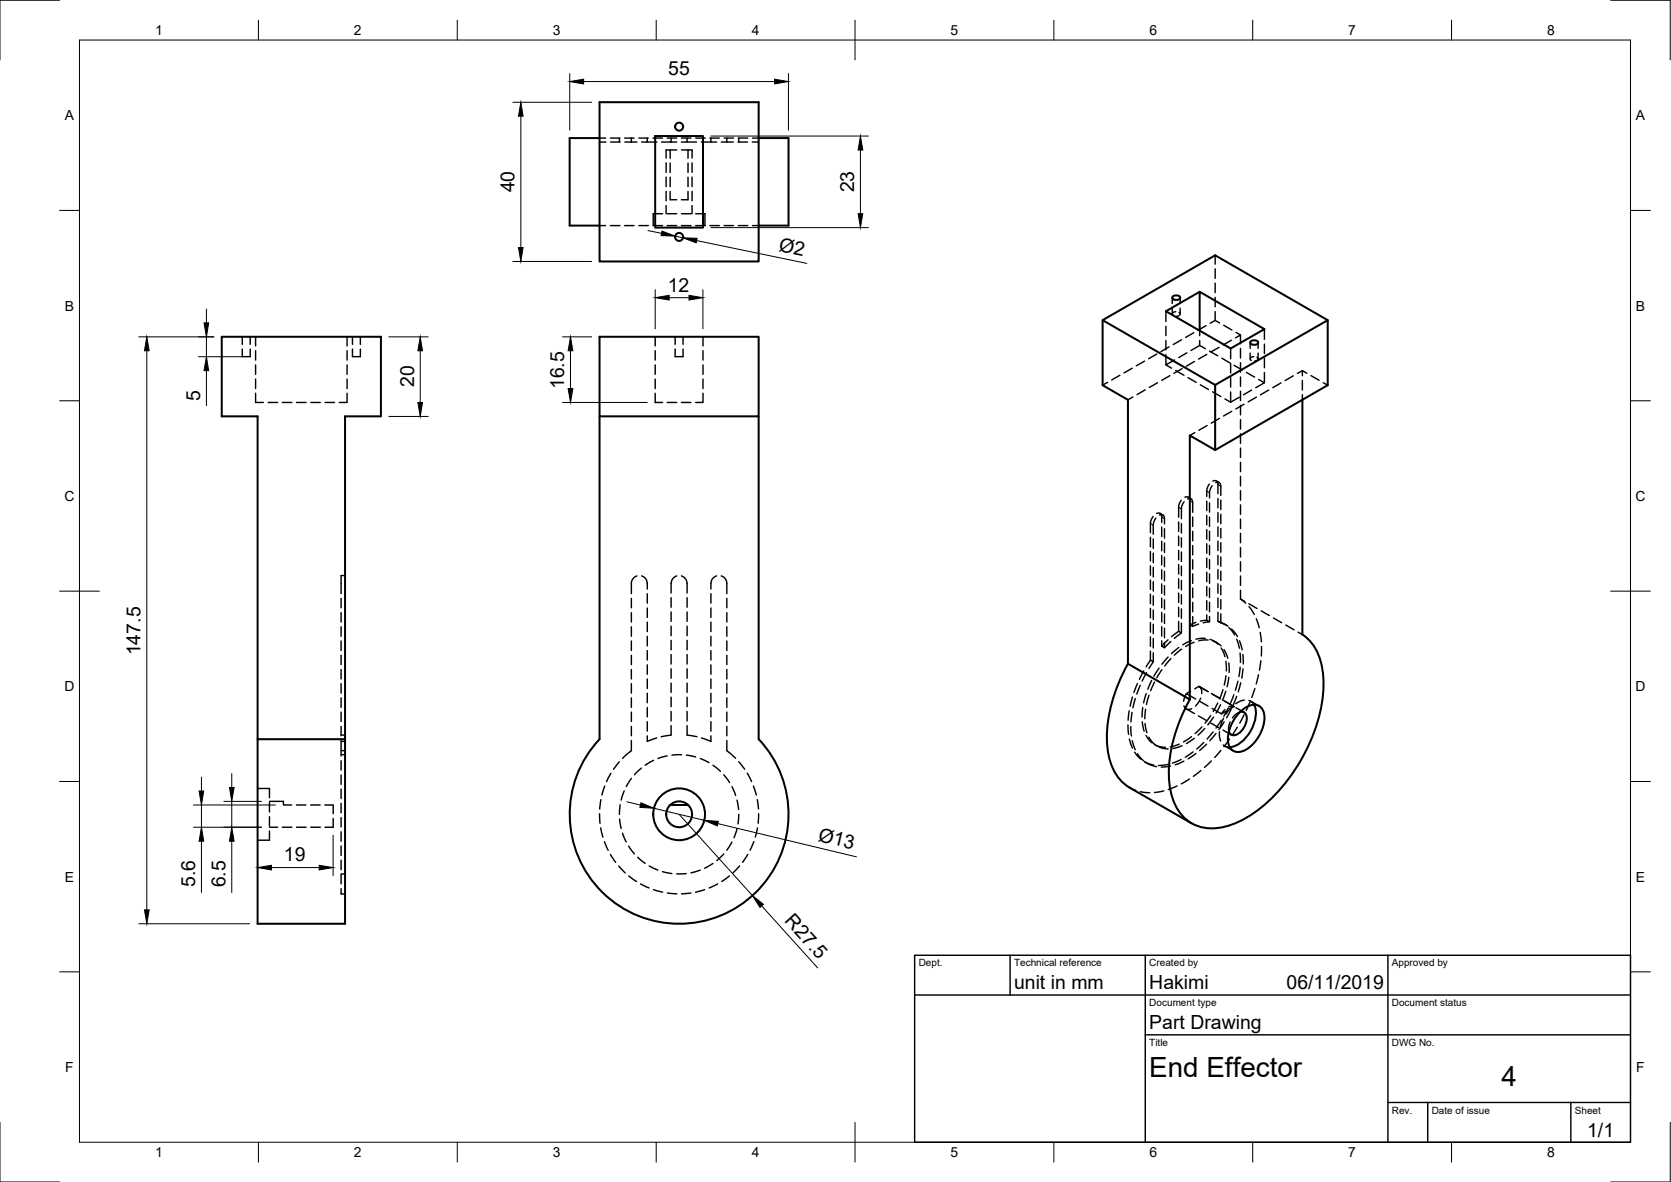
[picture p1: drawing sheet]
<svg xmlns="http://www.w3.org/2000/svg" width="420mm" height="297mm" viewBox="0 0 420 297" stroke-linecap="round" stroke-linejoin="round" font-family="sans-serif">
<!-- layer: Hidden -->
<g fill="none" stroke="#000" stroke-width=".36">
<path d="M150.7 35.7h1.7M150.7 34.7h1.6M153.5 34.7h2.4M153.5 35.7h2.4M155.7 34.7v1M157.1 34.7h2.3M157.1 35.7h1.6M158.7 35.7h1.4M158.7 34.7v1M160.6 34.7h2.4M162.8 34.7v1h-1.5M162.8 35.7h2.4"/>
<path d="M164.2 34.7h2.4M166.3 35.7h2.4M167.8 34.7h2.4M168.5 37.7h-1v2M168.7 35.7h1.5M168.7 34.7v1M170.2 37.7h-1.7v2.1M171.3 34.7h2.4M171.3 37.7h1.7M172.8 34.7v1h-1.5M172.8 35.7h2.4M174 39.7v-2h-1v2.1"/>
<path d="M174.9 34.7h2.4M176.3 35.7h2.5M178.5 34.7h2.4M178.8 35.7h1.4M178.8 34.7v1M182.1 34.7h2.3M182.8 34.7v1h-1.4M182.8 35.7h1.6M185.6 35.7h2.4M185.6 34.7h2.4M185.8 34.7v1M189.1 35.7h1.7"/>
<path d="M189.2 34.7h1.6M150.7 56.7h1.6M153.5 56.7h2.4M157.1 56.7h2.3M160.6 56.7h2.4M164.2 56.7h2.4M166.6 53.7h-2.3v3M167.5 40.9v2.4M167.5 44.5v2.4M167.5 48.1v2.4M167.5 51.7v2M167.8 53.7h2.4"/>
<path d="M167.8 56.7h2.4M168.5 48.1v2.1h1.7M168.5 41v2.4M168.5 44.5v2.4M171.3 53.7h2.4M171.3 56.7h2.4M173 48.1v2.1h-1.7M173 41v2.4M173 44.5v2.4M174 40.9v2.4M174 44.5v2.4M174 48.1v2.4"/>
<path d="M174 51.7v2M174.9 53.7h2.3v3M174.9 56.7h2.4M178.5 56.7h2.4M182.1 56.7h2.3M185.6 56.7h2.4M189.2 56.7h1.6M293.2 78.2v2.6M294.7 74.8v1.5M294.7 77.5v1.4M295.6 78.3a.61 .61 0 0 0-.7 .2 .61 .61 0 0 0 0 .7l.1 .1M296.5 78.5a.56 .56 0 0 1 .1 .7 .56 .56 0 0 1-.7 .3h-.1"/>
<path d="M296.7 74.8v1.5M296.7 77.5v1.4M305.5 64.2v2.2M305.5 67.6v2.4M305.5 71.1v2.4M305.5 74.7v2.4M305.5 78.3v2.2M60.9 87.7v1.9h2v-1.9M60.9 84.6v1.9M62.9 84.6v1.9M64.3 98.8v2.3h1.9M64.3 84.6v2.3"/>
<path d="M64.3 88.1v2.4M64.3 91.7v2.4M64.3 95.3v2.3M87.3 98.8v2.3h-2M87.3 84.6v2.3M87.3 88.1v2.4M87.3 91.7v2.4M87.3 95.3v2.3M88.6 87.7v1.9h2v-1.9M88.6 84.6v1.9M90.6 84.6v1.9M164.7 98.8v2.3h1.9"/>
<path d="M164.7 84.6v2.3M164.7 88.1v2.4M164.7 91.7v2.4M164.7 95.3v2.3M169.8 87.7v1.9h1.9v-1.9M169.8 84.6v1.9M171.7 84.6v1.9M176.8 98.8v2.3h-1.9M176.8 84.6v2.3M176.8 88.1v2.4M176.8 91.7v2.4M176.8 95.3v2.3"/>
<path d="M278.5 96.1l-1.3 .7M281.6 94.3l-2.1 1.2M284.7 92.5l-2.1 1.2M284.9 99.8l-1.3 .7M287.8 90.7l-2.1 1.2M288 98l-2.1 1.2M290.9 89l-2.1 1.2M291 96.2l-2 1.2M293.2 89.1v2.6l2.1-1.2M293.2 82v2.4M293.2 85.6v2.3M293.2 91.7l1.4 .8"/>
<path d="M294 87.2l-2.1 1.2M294.2 94.4l-2.1 1.2M295.6 93.1l2.1 1.2M297.1 85.4l-2.1 1.2M297.2 92.6l-2 1.2M298.4 88.7l-2 1.2M298.7 94.9l2.1 1.2M300.2 83.6l-2.1 1.2M300.3 90.8l-2 1.2M301.6 85.6v1.2l1.5 .8M301.6 83.1v1.3M301.6 86.8l-2.1 1.3"/>
<path d="M301.8 96.7l2.1 1.2M303.3 81.8l-2.1 1.2M303.4 89.1l-2 1.1M304.1 88.2l2.1 1.2M304.9 98.5l2.1 1.2M305.5 80.5l-1.2 .7M305.5 80.5l1.2 .7M306.5 87.3l-2 1.2M307.2 90l2.1 1.2M307.7 81.8l2.1 1.1M309.4 87.6v2.6M309.4 91.3v2.4"/>
<path d="M309.4 94.9v2.4M309.4 98.5v2.6M309.6 85.5l-2 1.2M310.3 91.8l2.1 1.2M310.7 84.9l1.2-.7v2.2M310.8 83.5l1.1 .7M311.6 99.8l-2.2 1.3M311.9 87.6v2.4M311.9 91.2v2.3M311.9 94.7v2.4M311.9 98.3v2.4M313.4 93.6l2.1 1.2"/>
<path d="M314.3 86.1v1.5M314.3 88.7v1.5M314.7 98l-2 1.2M315.2 89.6a.59 .59 0 0 0-.7 .2 .59 .59 0 0 0 .1 .8M315.9 99.8l-2.1 1.2M316 89.8a.51 .51 0 0 1 .3 .6 .51 .51 0 0 1-.6 .3h-.3M316.3 86.1v1.5M316.3 88.7v1.5M316.5 95.4l1.4 .8M317.9 93.6v2.6l-2.2 1.2M317.9 82.7v2.6M317.9 86.5v2.3"/>
<path d="M317.9 90v2.4M319 98l-2.1 1.2M322.1 96.2l-2.1 1.2M325.2 94.5l-2.1 1.1M327.5 93.1l-1.3 .8M327.5 93.1l1.1 .7M327.5 93.1v1.3M327.5 95.6v2.4M327.5 99.2v1.3M329.6 94.4l2.1 1.2M332.7 96.2l1.1 .6M67.4 101.1h2.4"/>
<path d="M71 101.1h2.4M74.6 101.1h2.4M78.1 101.1h2.4M81.7 101.1h2.4M167.8 101.1h2.4M171.3 101.1h2.4M300.4 108.7l-1.2 .7M303.5 106.9l-2 1.2M306.6 105.1l-2.1 1.2M308 100.3l1.4 .8M309.7 103.4l-2.1 1.1M311.9 101.9v2.4"/>
<path d="M311.9 105.4v2.4M311.9 109v2.4M311.9 112.6v2.4M311.9 116.2v2.3M311.9 119.7v2.4M312.8 101.6l-2.1 1.2M289.3 135v2.4M289.3 138.6v2.4M289.9 129.8l-.6 1.4v2.6M290 135.5v2.3M290 139v2.4M290.6 130.2l-.6 1.4v2.6"/>
<path d="M290.8 129a.84 .84 0 0 1 1 .1 .84 .84 0 0 1 .3 .8v1.4M291.5 129.4a.83 .83 0 0 1 1 .1 .83 .83 0 0 1 .3 .8v1.4M291.7 129l.7 .4M292.1 132.4v2.4M292.1 136v2.4M292.1 139.6v2.4M292.8 132.9v2.3M292.8 136.4v2.4M296.4 131.2v2.3M296.4 134.7v2.4M296.4 138.3v2.4M297 125.7l-.6 1.5v2.8"/>
<path d="M297.1 131.6v2.3M297.1 135.1v2.4M297.1 138.7v2.4M297.7 126.1l-.6 1.5v2.8M297.9 125a.84 .84 0 0 1 .9 0 .84 .84 0 0 1 .4 .9M298.6 125.4a.84 .84 0 0 1 .9 0 .84 .84 0 0 1 .4 .9v2.4M298.8 124.9l.7 .5M299.9 129.9v2.4M299.9 133.5v2.4M299.9 137.1v2.4M303.4 125.9v2.4M303.4 129.5v2.4"/>
<path d="M303.4 133.1v2.4M303.4 136.7v2.3M304.1 121.7l-.6 1.1-.1 1.9M304.1 126.4v2.3M304.1 129.9v2.4M304.1 133.5v2.4M304.1 137.1v2.4M304.8 122.1l-.7 1.4v1.6M305 120.9a.83 .83 0 0 1 .9 0 .83 .83 0 0 1 .3 .9v2.3M305.7 121.3a.86 .86 0 0 1 .9 0 .86 .86 0 0 1 .4 .9v2.3M305.8 120.9l.7 .4M306.2 125.3v2.3"/>
<path d="M306.2 128.8v2.4M306.2 132.4v2.4M306.2 136v2.4M306.2 139.6v2.3M307 125.7v2.3M307 129.3v2.3M307 132.8v2.4M307 136.4v2.4M307 140v2.3M311.9 123.3v2.4M311.9 126.9v2.4M311.9 130.5v2.3"/>
<path d="M311.9 134v2.4M311.9 137.6v2.4M85.8 150.4v2.3M85.8 154v2.3M85.8 157.5v2.4M86.8 144.6h-1v4.6M158.7 150.4v2.3M158.7 154v2.3M158.7 157.5v2.4M160.1 144.7l-.8 .6-.4 .6-.2 3.3M161.3 144.7l1.2 .9a3.7 3.7 0 0 1 .3 2.4M162.8 149.2v2.4"/>
<path d="M162.8 152.8v2.4M162.8 156.3v2.4M162.8 159.9v2.4M168.7 150.2v2.4M168.7 153.8v2.4M168.7 157.4v2.3M170.2 144.7l-.9 .6-.4 .6-.2 3.1M171.3 144.7l.9 .6 .4 .6 .2 3.1M172.8 150.2v2.4M172.8 153.8v2.4M172.8 157.4v2.3M178.8 149.2v2.4"/>
<path d="M178.8 152.8v2.4M178.8 156.3v2.4M178.8 159.9v2.4M180.2 144.7l-1.2 .9a3.7 3.7 0 0 0-.2 2.4M181.3 144.7l.7 .3 .6 .9 .2 3.3M182.8 150.4v2.3M182.8 154v2.3M182.8 157.5v2.4M289.3 142.2v2.4M289.3 145.8v2.3M289.3 149.3v2.4M289.3 152.9v2.4"/>
<path d="M289.3 156.5v2.4M290 142.6v2.4M290 146.2v2.3M290 149.7v2.4M290 153.3v2.4M290 156.9v2.4M292.1 143.2v2.3M292.1 146.7v2.4M292.1 150.3v2.4M292.1 153.9v2.4M292.1 157.5v2.3M292.8 140v2.4"/>
<path d="M292.8 143.6v2.4M292.8 147.2v2.3M292.8 150.7v2.4M292.8 154.3v2.4M292.8 157.9v2.4M296.4 158.7l-1.8 1.3M296.4 158.7l.7 .4-1.8 1.3M296.4 141.9v2.4M296.4 145.4v2.4M296.4 149v2.4M296.4 152.6v2.4M296.4 156.2v2.5"/>
<path d="M297.1 142.3v2.4M297.1 145.8v2.4M297.1 149.4v2.4M297.1 153v2.4M297.1 156.6v2.5M299.9 154.9v2.5l-.7-.4 1.5-.6M299.9 140.7v2.3M299.9 144.2v2.4M299.9 147.8v2.4M299.9 151.4v2.3M301.4 156.8l-1.5 .6M303.4 155.9l-1.6 .2"/>
<path d="M303.4 155.9l.7 .4-1.6 .2M303.4 140.2v2.4M303.4 143.8v2.4M303.4 147.4v2.4M303.4 150.9v2.4M303.4 154.5v1.4M304.1 140.6v2.4M304.1 144.2v2.4M304.1 147.8v2.4M304.1 151.3v2.4M304.1 154.9v1.4M306.2 156.1l1.8 .9"/>
<path d="M306.2 143.1v2.4M306.2 146.7v2.4M306.2 150.3v2.4M306.2 153.8v2.3M307 154.2v2.3l-.8-.4M307 156.5l1.8 .9M307 143.5v2.4M307 147.1v2.4M307 150.7v2.4M307.7 156.8l.8 .4M309 157.7l1.4 1.9M309.7 158.1l1.4 1.9"/>
<path d="M311.9 150.5l1.3 1.1M311.9 141.2v2.4M311.9 144.7v2.4M311.9 148.3v2.2M311.9 150.5l1.1 .6M314 151.7l2.1 1.2M314 152.4l1.4 2M315.9 155.5l.7 2.3M316.9 158.9l.3 2.4M317.1 153.5l2.1 1.2M320.2 155.3l2.1 1.2M323.3 157.1l2.1 1.2"/>
<path d="M326.4 158.9l1.1 .6M85.8 161.1v2.4M85.8 164.7v2.3M85.8 168.2v2.4M85.8 171.8v2.4M85.8 175.4v2.4M85.8 179v2.3M158.7 161.1v2.4M158.7 164.7v2.3M158.7 168.2v2.4M158.7 171.8v2.4M158.7 175.4v2.4"/>
<path d="M158.7 179v2.3M162.8 163.5v2.4M162.8 167.1v2.3M162.8 170.6v2.4M162.8 174.2v2.4M162.8 177.8v2.4M168.7 160.9v2.4M168.7 164.5v2.4M168.7 168.1v2.3M168.7 171.6v2.4M168.7 175.2v2.4M168.7 178.8v2.4"/>
<path d="M172.8 160.9v2.4M172.8 164.5v2.4M172.8 168.1v2.3M172.8 171.6v2.4M172.8 175.2v2.4M172.8 178.8v2.4M178.8 163.5v2.4M178.8 167.1v2.3M178.8 170.6v2.4M178.8 174.2v2.4M178.8 177.8v2.4M182.8 161.1v2.4"/>
<path d="M182.8 164.7v2.3M182.8 168.2v2.4M182.8 171.8v2.4M182.8 175.4v2.4M182.8 179v2.3M283.9 178.6l-.2 2.4M284.6 179l-.2 2.4M284.8 175.2l-.7 2.3M285.5 175.6l-.6 2.3M286 171.8l-.9 2.2M286.7 172.2l-.9 2.2M287.3 177.8l-.2 2.4"/>
<path d="M287.6 168.6l-1.1 2.1M288.1 178.2l-.3 2.4M288.2 174.3l-.7 2.3M288.3 169l-1.1 2.1M288.9 174.7l-.6 2.3M289.3 165.9l-1.1 1.7M289.3 160v2.4M289.3 163.6v2.3M289.6 171l-1 2.2M290 164v2.3l-.7-.4M290 166.3l-1.1 1.7M290 160.5v2.3"/>
<path d="M290.3 171.4l-1 2.2M291.4 167.9l-1.2 2M292.1 161v1.4M292.1 168.3l-1.2 2M292.8 161.4v1.4l-.7-.4M293.7 160.8l-1.6 1.6M293.7 165.1l-1.6 1.8M294.4 161.2l-1.6 1.6M294.4 165.5l-1.5 1.9M296.4 162.7l-1.8 1.6M297.1 163.1l-1.8 1.6M297.7 177.4a1.28 1.28 0 0 0 1.9 .7"/>
<path d="M298.3 178.1l2 1.2M298.3 174.3l-.7 1.9M299.4 173.7l-1.1 .6 2.4 1.4M299.6 161l-2.2 1.1M300.2 161.4l-2.1 1.1M300.4 173.1l1.1-.6 2.1 1.2M301.3 179.9l2.1 1.2M301.7 176.3l2 1.1M301.9 175.4l-.7 1.3-.6 .7M303.1 160.4l-2.4 .2M303.8 160.8l-2.4 .2M303.8 173.8l-2.3-1.3 .5 .7 .2 1.1"/>
<path d="M304.2 160.7l1.3 .6 .8 .6M304.4 179.8l-1.4 1.9M304.6 174.3l2.3 1.3M304.8 178l2.3 1.4M305 161.1l1.2 .6 .8 .6M305.2 161.1l.8 .4M306.2 176.7l-1.1 2.1M306.9 177.1l-1.1 2.1M307 162.8l1 2.2M307.5 173.3l-.8 2.3M307.7 176.1l2.1 1.2M307.8 163.2l.9 2.2"/>
<path d="M308 176.2l2.3 1.4M308 178.3l-.9 1.1 1.1-.6M308.2 173.7l-.8 2.3M308.3 166.2l.1 2.4M308.3 169.8l-.5 2.4M308.8 177.9l-1.1 2.1M308.9 166.6l.2 2.4M309 170.2l-.5 2.4M309.5 178.3l-1.1 2.1M309.8 177.6l-1.5 1.9M310.2 174.6l-.8 2.2M310.3 177.6l-.6-.2-.7 .2"/>
<path d="M310.3 177.6l-1.1 .6M310.8 177.8l2 1.2M311 160.6l.6 2.3M311 175l-1 2.2M311.3 171.2l-.7 2.3M311.7 161l.6 2.3M311.8 178.9l-1.1 .6-.8 .9M311.8 164.1l.1 2.4M311.8 167.6l-.3 2.4M312 171.6l-.7 2.3M312.5 164.5l.1 2.4M312.5 168.1l-.3 2.3"/>
<path d="M312.8 179.6l-1.1 2.1M312.9 175.9l-1.2 .4-1 .6M314 176l.8 .4 .5 .7M314.3 176.4l-.9 2.1M314.5 176.2l2.1 1.2M315.5 173l-.8 2.3M316.4 169.6l-.5 2.3M317 166l-.3 2.4M317.2 162.5l-.1 2.4M64.8 198.1h3v2.4M85.8 186.1v2.5h1M85.8 198.3v2.4"/>
<path d="M85.8 194.7v2.4M85.8 191.2v2.3M85.8 188.6v1.4M85.8 184.7h1M85.8 186.3h1M85.8 182.5v2.4M85.8 189.6h1M152.1 197.5l-.8 2.3M153.6 194.3l-1.1 2.1M155.7 191.4l-1.4 1.9M157 198.8l-.8 2.2M158.7 186.1v2.5l-2.2 2"/>
<path d="M158.7 182.5v2.4M158.8 195.6l-1.3 2.1M161.3 193l-1.8 1.7M162.8 184.9v1.4l2.3-.9M162.8 181.4v2.3M164.3 191.1l-2.1 1.2M167.7 190l-2.3 .6M168.7 182.4v2.3l-2.4 .5M171.4 189.7l-2.4 .1M172.6 189.8l2.3 .4M172.8 182.4v2.3l2.4 .5M176.1 190.6l2.2 1.1"/>
<path d="M178.8 184.9v1.4l-2.4-.9M178.8 181.4v2.3M179.3 192.3l1.8 1.5M182 194.7l1.4 1.9M182.8 186.1v2.5l2.2 1.9M182.8 182.5v2.4M184 197.7l1 2.2M185.8 191.4l1.4 1.9M187.9 194.3l1.1 2.1M189.4 197.5l.8 2.3M283.6 182.2l.2 2.4M284 185.7l.7 2.3"/>
<path d="M284 197.9l1.6 .7M284.3 182.6l.2 2.4M284.7 186.1l.8 2.3M285.3 189l1.6 1.8M286 189.4l1.6 1.8M286.7 199l2.4 .2M287.2 181.4l.5 2.3M287.8 191.4l.7 .4M287.9 191.5l2.2 .7M287.9 181.8l.5 2.3M288.2 184.8l.8 1.3 .7 .6M288.6 191.9l2.2 .8"/>
<path d="M288.9 185.3l1.5 1.8M290.3 187.1l.7 .4M290.7 187.3l1.1 .4 1.2 .1M291.4 187.7l1.1 .4 1.2 .1M292.6 198.7l-2.3 .5M293.6 192.1l-2.3 .3M294.3 192.5l-2.3 .3M296 197.5l-2.2 .9M296.5 187l-2.3 .7M297 190.9l-2.2 .9M297.2 187.4l-2.3 .7M297.7 191.3l-2.2 .9"/>
<path d="M299.1 195.8l-2.1 1.2M299.6 185.1l-2 1.3M300 189l-2 1.3M300.3 185.5l-2 1.4M300.7 189.4l-2 1.3M301.9 193.6l-1.8 1.5M302.2 182.7l-1.7 1.6M302.7 186.6l-1.8 1.6M302.9 183.1l-1.7 1.6M303.4 187l-1.8 1.6M304.4 181.7l2.1 1.2M304.6 191.2l-1.7 1.7"/>
<path d="M305 183.9l-1.5 1.8M305.1 180.2l-1.4 1.9M305.8 184.3l-1.6 1.8M306.6 183.9v1.2l.3 1.1M307 188.6l-1.6 1.8M307.1 181l-1.3 2M307.5 183.5l2.1 1.1M307.6 187.2l.7 .4 .9 .2M307.7 180.5l-.9 2.2M307.8 181.4l-1.3 2M308 187.5l2.1 1.2M309.2 185.7l-1.5 1.9"/>
<path d="M309.3 181.4l-.4 1.1 .1 1.3M311.1 182.8l-1.3 2M67.8 201.4h3.5v.9h2M67.8 201.7v2.4M67.8 205.2v2.4M67.8 208.8v2.3h-3M67.8 207.9h2M71 207.9h2.4M74.5 202.3h2.4M74.6 207.9h2.4M78.1 202.3h2.4M78.1 207.9h2.4"/>
<path d="M81.7 202.3h2.1v2.2M83.8 205.7v2.2h-2.1M85.8 219.7v2.4M85.8 216.2v2.4M85.8 212.6v2.4M85.8 209v2.4M85.8 205.5v2.3M85.8 201.9v2.4M85.8 219.6h1M150.7 204.5l.2 2.4M151 208.1l.6 2.3M151.1 201l-.3 2.3"/>
<path d="M152 211.5l.9 2.2M153.5 214.7l1.3 2M155.6 217.6l1.6 1.8M155.8 205.8l.4 2.4M155.9 202.2l-.2 2.4M156.5 209.4l1 2.2M158.1 212.6l1.4 2M160.3 215.4l1.9 1.6M163.2 217.6l2.2 1.1M166.6 219l2.3 .5M172.6 219.5l-2.5 .1M176.1 218.7l-2.4 .6"/>
<path d="M179.3 217l-2.1 1.2M182 214.6l-1.8 1.7M184 211.6l-1.3 2.1M185.3 201.1l.4 2.3M185.3 208.2l-.7 2.3M185.8 204.6l-.3 2.5M186 217.6l-1.7 1.7M188 214.7l-1.3 2M189.5 211.5l-.9 2.2M190.4 200.9l.3 2.4M190.5 208.1l-.6 2.3M190.8 204.5l-.2 2.4"/>
<path d="M85.8 223.3v1.3h1M158.1 220.1l1.9 1.4M161.1 222.1l2.1 1M164.3 223.6l2.3 .6M167.8 224.4l2.4 .2M173.7 224.4l-2.3 .2M177.2 223.6l-2.3 .6M180.4 222.1l-2.1 1M183.4 220.1l-1.9 1.4"/>
</g>
<!-- layer: Visible -->
<g fill="none" stroke="#000" stroke-width=".51">
<path d="M150.7 34.7h-7.5v22h7.5M150.7 25.7h40.1v40h-40.1zM164.7 34.2h12.1v23h-12.1zM190.8 34.7h7.5v22h-7.5M294.8 74.6l1-.4a.73 .73 0 0 1 .9 .8l-.9 .4a.73 .73 0 0 1-1-.8zM301.6 73.3l-8.4 4.9 16.2 9.4 8.5-4.9-16.3-9.4v9.8M150.7 84.6h40.1v20h-40.1zM277.2 80.5l28.3 16.2M314.4 85.9l1-.4a.73 .73 0 0 1 .9 .8l-.9 .4a.73 .73 0 0 1-1-.8zM333.8 80.5l-28.3-16.3-28.3 16.3v16.3l6.4 3.7v66.3M150.7 104.6l.1 81.2a27.5 27.5 0 0 0 .7 38.5 27.5 27.5 0 0 0 38.5 0 27.5 27.5 0 0 0 .8-38.5v-81.2M305.5 113.1v-16.4l28.3-16.2v16.3l-28.3 16.3-6.3-3.7v66.4l-15.6-9"/>
<path d="M327.5 100.5v59M327.5 159.5a13 13 0 0 1 5.2 10.1 39.6 39.6 0 0 1-8.3 25.5 33 33 0 0 1-14.9 12.2 11.1 11.1 0 0 1-11.9-2 15.8 15.8 0 0 1-3.7-11.5 39.2 39.2 0 0 1 5.3-18M283.6 166.8a37.2 37.2 0 0 0-5.1 21.4 12.4 12.4 0 0 0 5.5 9.7l15.6 9M311.8 178.9a1.4 1.4 0 0 1 1.7 1.8 4.7 4.7 0 0 1-3.2 4.1 1.2 1.2 0 0 1-1.3-1M311.9 178.8a4.5 4.5 0 0 1 4.4-1.5 3.5 3.5 0 0 1 1.6 4 9.9 9.9 0 0 1-5.4 7.5 2.71 2.71 0 0 1-2.8-.4 2.71 2.71 0 0 1-1-2.7 10.3 10.3 0 0 1 3.2-6.9zM315.3 177.1a8 8 0 0 1-1.9 8.1l-1.7 1.6a4.6 4.6 0 0 1-2.5 1M64.8 185.8v46.3h22v-127.5h9v-20h-40v20h9v81.2h22M168.5 202.3h4.5"/>
<circle cx="170.8" cy="31.8" r="1.01"/>
<circle cx="170.8" cy="59.5" r="1.01"/>
<circle cx="170.8" cy="204.6" r="3.2"/>
<circle cx="170.8" cy="204.6" r="6.5"/>
</g>
<!-- layer: Hidden Narrow -->
<path d="M289.3 131.6l.7 .4M292.1 129.9l.7 .4M296.4 127.5l.7 .4M299.2 125.9l.7 .4M303.4 123.4l.7 .4M306.2 121.8l.8 .4" fill="none" stroke="#000" stroke-width=".25"/>
<!-- layer: Border -->
<g fill="none" stroke="#000" stroke-width=".25">
<path d="M15 .1h-15v15M20 10.1h390v276.9h-390zM65 5.1v5M115 5.1v5M165 5.1v5M215 5.1v10M265 5.1v5M315 5.1v5M365 5.1v5M405 .1h15v15M15 52.9h5M410 52.9h5"/>
<path d="M15 100.7h5M410 100.7h5M15 148.6h10M405 148.6h10M15 196.4h5M410 196.4h5M15 244.2h5M410 244.2h5M0 282.1v14.9h15M65 287v5M115 287v5M165 287v5"/>
<path d="M215 282.1v9.9M265 287v5M315 287v5M365 287v5M420 282.1v14.9h-15"/>
</g>
<!-- layer: TitleBlock -->
<path d="M230 240.1h180v46.9h-180zM230 250h180M254 240.1v9.9M288 240.1v46.9M349 240.1v46.9M288 260.1h122M349 277.1h61M359 277.1v9.9M395 277.1v9.9" fill="none" stroke="#000" stroke-width=".36"/>
<!-- layer: Dimensions -->
<g fill="none" stroke="#000" stroke-width=".25">
<path d="M143.3 18.5v14.2M198.2 18.5v14.2M128.9 25.7h19.9M131 29.2v33M146.7 20.5h48.1M178.8 34.2h39.6M216.3 37.7v16M162.9 57.9l3.4 .7M169.8 59.3l1.9 .5M178.8 57.2h39.6M51.9 77.6v3.5M128.9 65.7h19.9"/>
<path d="M164.7 72.8v9.8M168.3 74.8h4.9M175.2 60.5l27.7 5.7M176.7 72.8v9.8M34.9 84.7h18.9M36.9 88.1v140.5M49.9 89.6h11M51.9 84.7v4.9M51.9 93.1v8.9M97.8 84.7h9.9M105.7 88.1v13M141.4 84.7h7.4"/>
<path d="M143.4 88.1v9.5M97.8 104.7h9.9M141.4 101.1h21.4M50.7 195.3v3.5M58.3 194.4v3.5M48.6 207.9h17.2M48.6 202.3h20.7M50.7 202.3v5.6M50.7 211.4v12.9M56.3 201.4h9.5M58.3 201.4v6.5M58.3 211.4v12.9"/>
<path d="M68.3 218h12M83.8 209.9v10.1M157.6 201.5l3.4 .8M164.4 203.1l12.7 3M170.8 204.6l18.4 20.5M180.5 207l34.9 8.3M34.9 232.1h27.9M191.5 227.7l14.1 15.5"/>
</g>
<g fill="#000" stroke="#000" stroke-width=".25">
<path d="M143.3 20.5l3.4-.6v1.2zM194.8 19.9l3.4 .6-3.4 .6zM131 25.7l.5 3.5h-1.1zM216.3 34.2l.6 3.5h-1.1zM166.5 58.1l3.3 1.2-3.6-.1zM171.7 59.8l3.6 .1-.3 1.1zM215.8 53.7h1.1l-.6 3.5zM130.4 62.2h1.1l-.5 3.5zM164.7 74.8l3.6-.6v1.2zM173.2 74.2l3.5 .6-3.5 .6zM36.9 84.7l.6 3.4h-1.2zM51.3 81.1h1.2l-.6 3.6z"/>
<path d="M51.9 89.6l.6 3.5h-1.2zM105.7 84.7l.5 3.4h-1.1zM143.4 84.7l.6 3.4h-1.1zM142.9 97.6h1.1l-.6 3.5zM105.1 101.1h1.1l-.5 3.6zM50.1 198.8h1.1l-.5 3.5zM57.7 197.9h1.2l-.6 3.5zM50.7 207.9l.5 3.5h-1.1zM58.3 207.9l.6 3.5h-1.2zM64.8 218l3.5-.5v1.1zM80.3 217.5l3.5 .5-3.5 .6zM161.2 201.7l3.2 1.4-3.5-.2z"/>
<path d="M177.1 206.1l3.5 .3-.3 1.1zM36.3 228.6h1.2l-.6 3.5zM189.2 225.1l2.8 2.2-.9 .7z"/>
</g>
<g font-size="7">
<text x="289" y="270.6">End Effector</text>
<text x="377.5" y="273">4</text>
</g>
<g font-size="4.9">
<text x="168" y="18.9">55</text>
<text x="129.4" y="48.3" transform="rotate(-90 129.4 48.3)">40</text>
<text x="214.8" y="48.4" transform="rotate(-90 214.8 48.4)">23</text>
<text x="195.6" y="63" transform="rotate(12 195.6 63)">Ø2</text>
<text x="167.9" y="73.3">12</text>
<text x="50.3" y="100.7" transform="rotate(-90 50.3 100.7)">5</text>
<text x="104.1" y="97.3" transform="rotate(-90 104.1 97.3)">20</text>
<text x="141.9" y="97.8" transform="rotate(-90 141.9 97.8)">16.5</text>
<text x="35.3" y="164.7" transform="rotate(-90 35.3 164.7)">147.5</text>
<text x="205.5" y="211.3" transform="rotate(14 205.5 211.3)">Ø13</text>
<text x="71.4" y="216.5">19</text>
<text x="49.1" y="223" transform="rotate(-90 49.1 223)">5.6</text>
<text x="56.7" y="223" transform="rotate(-90 56.7 223)">6.5</text>
<text x="197.1" y="231.5" transform="rotate(48 197.1 231.5)">R27.5</text>
<text x="255" y="248.5">unit in mm</text>
<text x="289" y="248.5">Hakimi</text>
<text x="323.5" y="248.5">06/11/2019</text>
<text x="289" y="258.6">Part Drawing</text>
<text x="399.1" y="285.7">1/1</text>
</g>
<g font-size="3.5">
<text x="39" y="8.8">1</text>
<text x="89" y="8.8">2</text>
<text x="139" y="8.8">3</text>
<text x="189" y="8.8">4</text>
<text x="239" y="8.8">5</text>
<text x="289" y="8.8">6</text>
<text x="339" y="8.8">7</text>
<text x="389" y="8.8">8</text>
<text x="16.3" y="30.2">A</text>
<text x="411.3" y="30.2">A</text>
<text x="16.3" y="78">B</text>
<text x="411.3" y="78">B</text>
<text x="16.2" y="125.9">C</text>
<text x="411.2" y="125.9">C</text>
<text x="16.2" y="173.7">D</text>
<text x="411.2" y="173.7">D</text>
<text x="16.3" y="221.6">E</text>
<text x="411.3" y="221.6">E</text>
<text x="16.4" y="269.4">F</text>
<text x="411.4" y="269.4">F</text>
<text x="39" y="290.8">1</text>
<text x="89" y="290.8">2</text>
<text x="139" y="290.8">3</text>
<text x="189" y="290.8">4</text>
<text x="239" y="290.8">5</text>
<text x="289" y="290.8">6</text>
<text x="339" y="290.8">7</text>
<text x="389" y="290.8">8</text>
</g>
<g font-size="2.5">
<text x="231" y="242.9">Dept.</text>
<text x="255" y="242.9">Technical reference</text>
<text x="289" y="242.9">Created by</text>
<text x="350" y="242.9">Approved by</text>
<text x="289" y="252.8">Document type</text>
<text x="350" y="252.8">Document status</text>
<text x="289" y="262.9">Title</text>
<text x="350" y="262.9">DWG No.</text>
<text x="350" y="279.9">Rev.</text>
<text x="360" y="279.9">Date of issue</text>
<text x="396" y="279.9">Sheet</text>
</g>
</svg>
